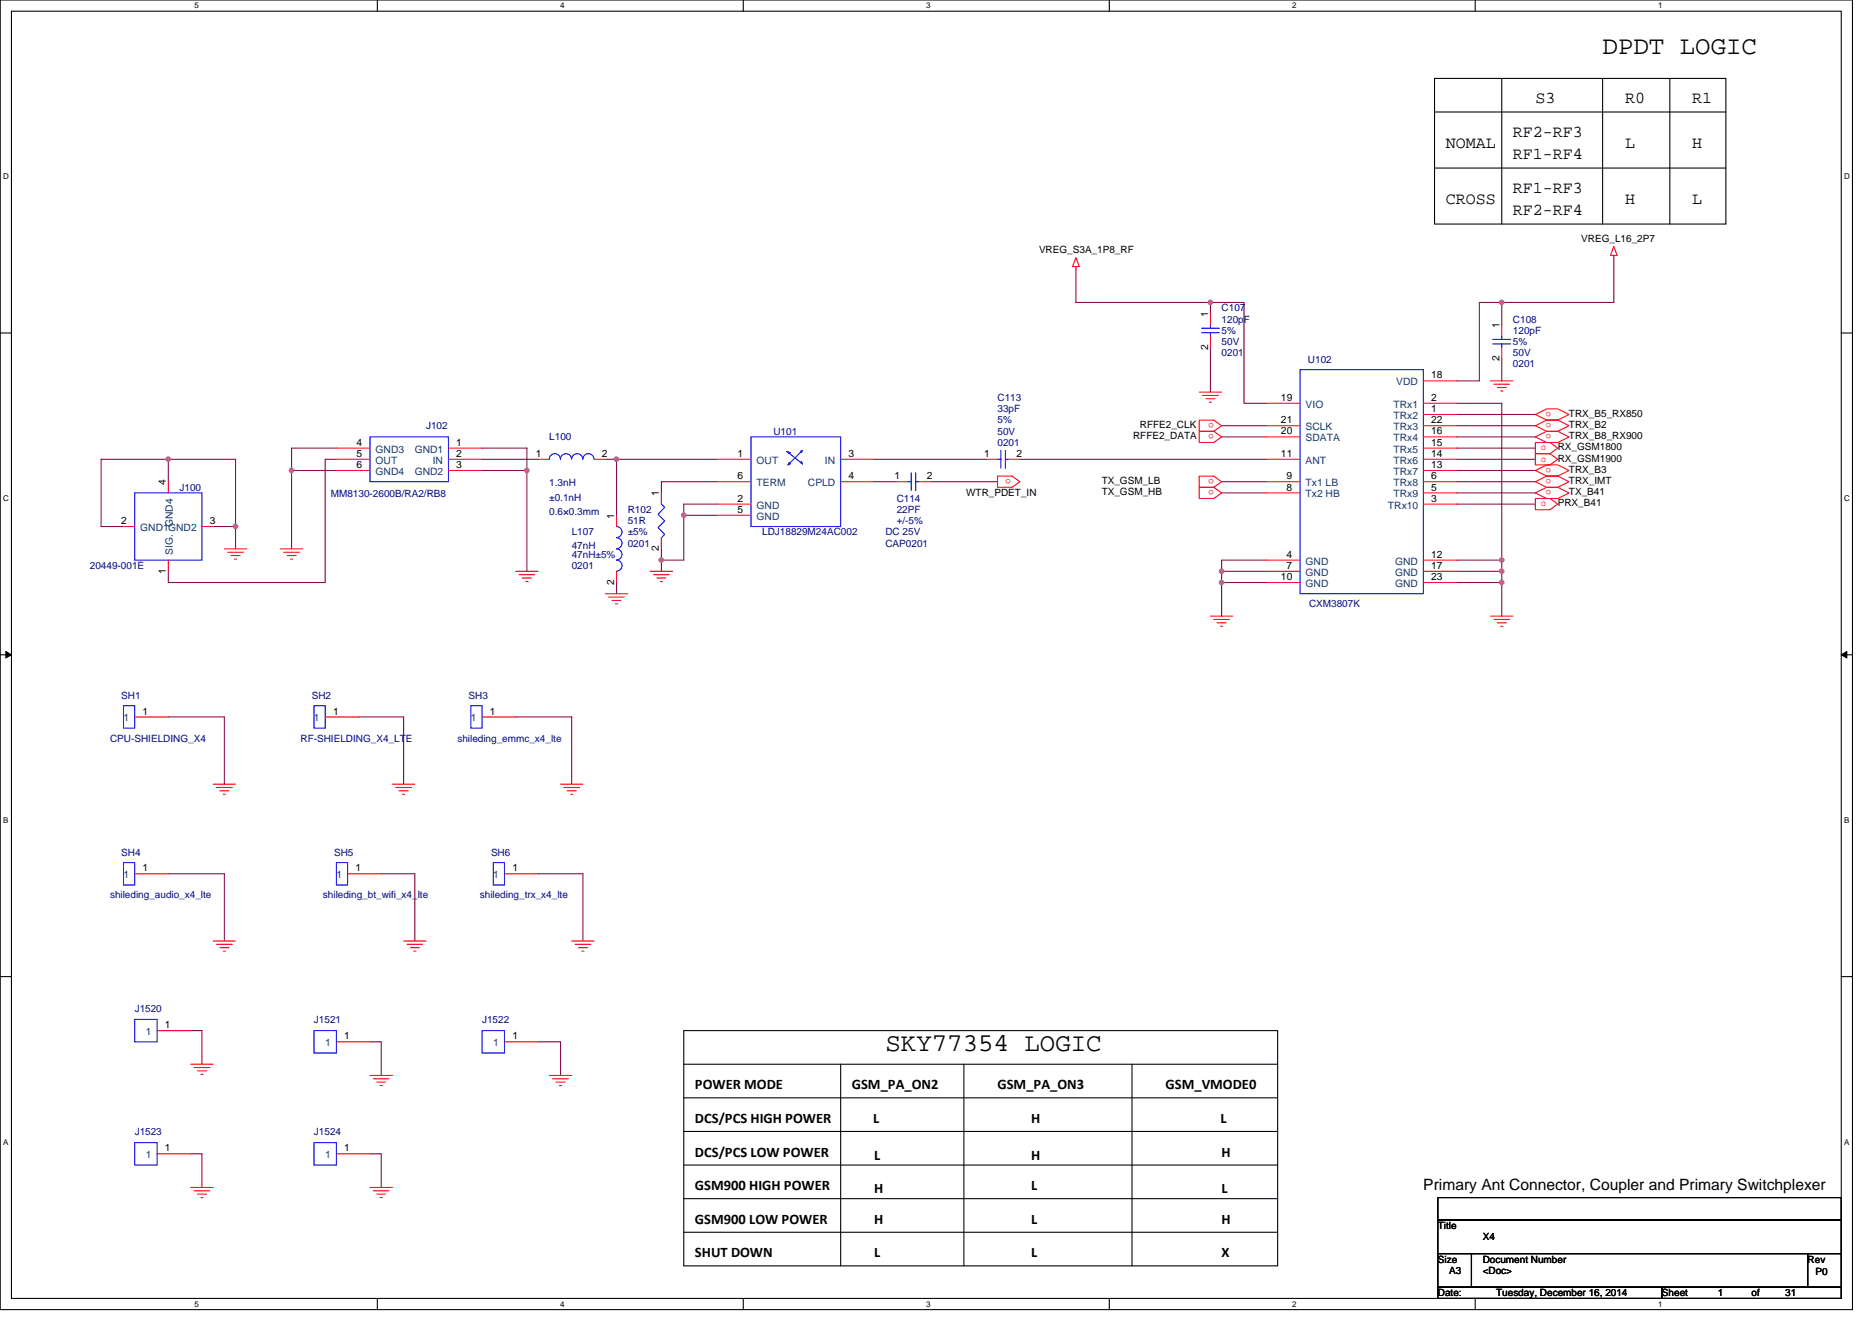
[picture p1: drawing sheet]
<svg xmlns="http://www.w3.org/2000/svg" width="297mm" height="210mm" viewBox="0 0 297 210" stroke-linecap="round" stroke-linejoin="round" font-family="sans-serif">
<path d="M0 0h293.9v207.9h-293.9zM1.8 1.8h290.4v204.3h-290.4z" fill="none" stroke="#000" stroke-width=".17"/>
<g fill="#fff">
<path d="M30.8 .2h.7v1.4h-.7z"/>
<path d="M30.8 206.3h.7v1.4h-.7z"/>
</g>
<path d="M59.9 0v1.8M59.9 206.1v1.8" fill="none" stroke="#000" stroke-width=".17"/>
<g fill="#fff">
<path d="M88.9 .2h.7v1.4h-.7z"/>
<path d="M88.9 206.3h.7v1.4h-.7z"/>
</g>
<path d="M117.9 0v1.8M117.9 206.1v1.8" fill="none" stroke="#000" stroke-width=".17"/>
<g fill="#fff">
<path d="M147 .2h.7v1.4h-.7z"/>
<path d="M147 206.3h.7v1.4h-.7z"/>
</g>
<path d="M176 0v1.8M176 206.1v1.8" fill="none" stroke="#000" stroke-width=".17"/>
<g fill="#fff">
<path d="M205 .2h.7v1.4h-.7z"/>
<path d="M205 206.3h.7v1.4h-.7z"/>
</g>
<path d="M234.1 0v1.8M234.1 206.1v1.8" fill="none" stroke="#000" stroke-width=".17"/>
<g fill="#fff">
<path d="M263.1 .2h.7v1.4h-.7z"/>
<path d="M263.1 206.3h.7v1.4h-.7z"/>
<path d="M.5 27.3h.9v1.4h-.9z"/>
<path d="M292.6 27.3h.9v1.4h-.9z"/>
<path d="M.5 78.4h.9v1.4h-.9z"/>
<path d="M292.6 78.4h.9v1.4h-.9z"/>
</g>
<path d="M0 52.9h1.8M292.2 52.9h1.7" fill="none" stroke="#000" stroke-width=".17"/>
<g fill="#fff">
<path d="M.5 129.5h.8v1.4h-.8z"/>
<path d="M292.6 129.5h.9v1.4h-.9z"/>
</g>
<path d="M0 103.9h1.8M292.2 103.9h1.7" fill="none" stroke="#000" stroke-width=".17"/>
<path d="M.9 103.4l.9 .5-.9 .5zM292.2 103.9l.8-.5v1z" fill="#000" stroke="#000" stroke-width=".16"/>
<g fill="#fff">
<path d="M.5 180.5h.8v1.4h-.8z"/>
<path d="M292.6 180.5h.9v1.4h-.9z"/>
</g>
<g fill="none" stroke="#000" stroke-width=".17">
<path d="M227.6 12.4h46.3v23.2h-46.3zM227.6 17.8h46.3M238.3 12.4v23.2M254.3 12.4v23.2M265 12.4v23.2M227.6 26.7h46.3M0 155h1.8M292.2 155h1.7M108.5 168.9h94.2M108.5 174.2h94.2M108.5 179.6h94.2M108.5 163.6h94.2v37.3h-94.2z"/>
<path d="M133.4 168.9v32M152.9 168.9v32M179.6 168.9v32M108.5 184.9h94.2M108.5 190.2h94.2M108.5 195.6h94.2M228.2 190.1h64v3.5h-64zM228.2 193.6h64v5.4h-64zM228.2 199h5.3v5.3h-5.3zM233.5 199h53.3v5.3h-53.3zM286.8 199h5.4v5.3h-5.4zM228.2 204.3h35.5v1.8h-35.5z"/>
<path d="M263.7 204.3h28.5v1.8h-28.5z"/>
</g>
<g fill="none" stroke="#800040" stroke-width=".17">
<path d="M170.7 42.7v5.3h21.4M192.1 48v1.8M192.1 48h5.3v16h3.6M192.1 55.1v7.1M238.3 48h-3.6v12.5h-3.5M238.3 48v3.6M238.3 56.9v3.6M256.1 40.9v7.1h-17.8M26.7 72.9h10.7v10.7M26.7 72.9v3.6M26.7 72.9h-10.7v10.7h3.6M46.3 74.7v12.4"/>
<path d="M46.3 74.7h7.1M53.4 71.1h-7.1v3.6M53.4 72.9h-1.8v19.6h-24.9v-1.8M76.5 71.1h7.1v3.6M76.5 74.7h7.1M76.5 72.9h8.9M83.6 74.7v16M96.1 72.9h1.7M97.8 72.9h16M97.8 72.9v8.9M113.8 76.5h-8.9v1.7M138.7 76.5h3.6"/>
<path d="M138.7 72.9h17.8M147.6 76.5h10.7M161.8 72.9h39.2M193.8 76.5h7.2M193.8 78.2h7.2M193.8 67.6h7.2M193.8 69.3h7.2M231.2 64h7.1v24.9M231.2 69.3h12.4M231.2 74.7h12.4M231.2 72.9h12.4M231.2 71.1h12.4"/>
<path d="M231.2 76.5h12.4M231.2 78.2h12.4M231.2 65.8h12.4M231.2 67.6h12.4M33.8 83.6h3.6M37.4 83.6v3.5M97.8 92.5v1.7M104.9 87.1v1.8M104.9 88.9v1.8M108.5 81.8h5.3M108.5 81.8v7.1h-3.6M113.8 80h-5.3v1.8"/>
<path d="M193.8 92.5h7.2M193.8 90.7v1.8M193.8 92.5v5.3M193.8 90.7h7.2M201 88.9h-7.2v1.8M231.2 80h12.4M231.2 88.9h7.1M231.2 90.7h7.1M231.2 92.5h7.1M238.3 88.9v1.8M238.3 90.7v1.8M238.3 92.5v5.3"/>
<path d="M26.7 113.8h8.9v10.7M56.9 113.8h7.1v10.7M81.8 113.8h8.9v10.7M26.7 138.7h8.9v10.7M60.5 138.7h5.3v10.7M85.4 138.7h7.1v10.7M30.3 163.6h1.7v5.3M58.7 165.4h1.8v5.3M85.4 165.4h3.5v5.3M30.3 183.1h1.7v5.4M58.7 183.1h1.8v5.4"/>
</g>
<g fill="#f0f" stroke="#f0f" stroke-width=".17">
<circle cx="46.3" cy="74.7" r=".35"/>
<circle cx="83.6" cy="74.7" r=".35"/>
<circle cx="37.4" cy="83.6" r=".35"/>
<circle cx="26.7" cy="72.9" r=".35"/>
<circle cx="104.9" cy="88.9" r=".35"/>
<circle cx="108.5" cy="81.8" r=".35"/>
<circle cx="193.8" cy="90.7" r=".35"/>
<circle cx="193.8" cy="92.4" r=".35"/>
<circle cx="238.3" cy="90.7" r=".35"/>
<circle cx="238.3" cy="92.4" r=".35"/>
<circle cx="238.3" cy="48" r=".35"/>
<circle cx="192.1" cy="48" r=".35"/>
<circle cx="238.3" cy="88.9" r=".35"/>
<circle cx="97.8" cy="72.9" r=".35"/>
</g>
<g fill="none" stroke="#f00" stroke-width=".17">
<path d="M256.1 39.1l.5 1.4h-1.1zM170.7 40.9l.6 1.4h-1.1zM170.7 42.3v.4M192.1 49.8v1.8M192.1 53.3v1.8M238.3 51.6v1.7M238.3 55.1v1.8M256.1 40.5v.4M26.7 76.5v1.7M53.4 71.1h5.3M53.4 72.9h5.3M53.4 74.7h5.3"/>
<path d="M71.2 71.1h5.3M71.2 72.9h5.3M71.2 74.7h5.3M85.4 72.9h1.8M94.3 72.9h1.8M104.9 78.2v1.8M113.8 76.5h5.4M113.8 72.9h5.4M133.4 76.5h5.3M133.4 72.9h5.3M142.3 76.5h1.8M145.8 76.5h1.8"/>
<path d="M156.5 72.9h1.8M158.3 75.6h2.3l1.2 .9-1.2 .8h-2.3zM160.1 72.9h1.7M190.3 62.2h3.5M190.3 75.6h2.3l1.2 .9-1.2 .8h-2.3zM190.3 77.3h2.3l1.2 .9-1.2 .9h-2.3zM190.3 68.5h2.3l1.2 .8-1.2 .9h-2.3zM190.3 66.7h2.3l1.2 .9-1.2 .9h-2.3zM190.8 62.8h2.5M191.3 63.3h1.5M191.9 63.8h.3M201 78.2h5.3"/>
<path d="M201 76.5h5.3M201 72.9h5.3M201 64h5.3M201 69.3h5.3M201 67.6h5.3M225.8 65.8h5.4M225.8 64h5.4M225.8 78.2h5.4M225.8 76.5h5.4M225.8 74.7h5.4M225.8 72.9h5.4M225.8 71.1h5.4"/>
<path d="M225.8 69.3h5.4M225.8 60.5h5.4M225.8 67.6h5.4M236.5 60.5h3.6M237 61h2.5M237.6 61.5h1.4M238.1 62.1h.4M243.6 65.8l1.8-.9h1.8l1.8 .9-1.8 .9h-1.8zM243.6 67.6l1.8-.9h1.8l1.8 .9-1.8 .9h-1.8zM243.6 74.7l1.8-.9h1.8l1.8 .9-1.8 .9h-1.8zM243.6 76.5l1.8-.9h1.8l1.8 .9-1.8 .8h-1.8zM243.6 78.2l1.8-.9h1.8l1.8 .9-1.8 .9h-1.8z"/>
<path d="M243.6 69.3l1.8-.8h1.8l1.8 .8-1.8 .9h-1.8zM243.6 72h2.3l1.3 .9-1.3 .9h-2.3zM243.6 70.2h2.3l1.3 .9-1.3 .9h-2.3zM243.6 79.1h2.3l1.3 .9-1.3 .9h-2.3zM19.6 83.6h1.8M26.7 88.9v1.8M32 83.6h1.8M35.6 87.1h3.6M36.1 87.7h2.5M36.7 88.2h1.4M37.2 88.7h.3M44.5 87.1h3.5"/>
<path d="M45 87.7h2.5M45.5 88.2h1.5M46.1 88.7h.3M81.8 90.7h3.6M82.4 91.2h2.5M82.9 91.7h1.4M83.4 92.3h.4M96.1 94.2h3.5M96.6 94.8h2.5M97.1 95.3h1.4M97.7 95.8h.3M97.8 81.8v1.8"/>
<path d="M97.8 90.7v1.8M103.2 90.7h3.5M103.7 91.2h2.5M104.2 91.7h1.5M104.8 92.3h.3M104.9 85.3v1.8M113.8 81.8h5.4M113.8 80h5.4M192.1 97.8h3.5M192.6 98.3h2.5M193.1 98.8h1.5M193.7 99.4h.3"/>
<path d="M201 88.9h5.3M201 90.7h5.3M201 92.5h5.3M225.8 80h5.4M225.8 88.9h5.4M225.8 90.7h5.4M225.8 92.5h5.4M236.5 97.8h3.6M237 98.3h2.5M237.6 98.8h1.4M238.1 99.4h.4M21.4 113.8h5.3"/>
<path d="M51.6 113.8h5.3M76.5 113.8h5.3M21.4 138.7h5.3M33.8 124.5h3.6M34.4 125h2.4M34.9 125.5h1.4M35.4 126.1h.4M55.2 138.7h5.3M62.3 124.5h3.5M62.8 125h2.5M63.3 125.5h1.5M63.9 126.1h.3"/>
<path d="M80 138.7h5.4M88.9 124.5h3.6M89.5 125h2.5M90 125.5h1.4M90.5 126.1h.4M33.8 149.4h3.6M34.4 149.9h2.4M34.9 150.4h1.4M35.4 151h.4M64 149.4h3.6M64.6 149.9h2.5M65.1 150.4h1.4"/>
<path d="M65.7 151h.3M90.7 149.4h3.6M91.2 149.9h2.5M91.8 150.4h1.4M92.3 151h.4M24.9 163.6h5.4M30.3 168.9h3.5M30.8 169.4h2.5M31.3 170h1.5M31.9 170.5h.3M53.4 165.4h5.3M58.7 170.7h3.6"/>
<path d="M59.2 171.2h2.5M59.8 171.7h1.4M60.3 172.3h.4M80 165.4h5.4M87.2 170.7h3.5M87.7 171.2h2.5M88.2 171.7h1.5M88.8 172.3h.3M24.9 183.1h5.4M30.3 188.5h3.5M30.8 189h2.5M31.3 189.5h1.5"/>
<path d="M31.9 190.1h.3M53.4 183.1h5.3M58.7 188.5h3.6M59.2 189h2.5M59.8 189.5h1.4M60.3 190.1h.4"/>
</g>
<g fill="none" stroke="#00f" stroke-width=".17">
<path d="M190.6 52.1h2.9M190.6 52.8h2.9M192.1 51.6v.5M192.1 52.8v.5M206.3 58.7h19.5v35.5h-19.5zM236.9 53.9h2.8M236.9 54.6h2.8M238.3 53.3v.6M238.3 54.6v.5M21.4 78.2h10.6v10.7h-10.6zM58.7 69.3h12.5v7.2h-12.5zM87.2 72.9a.88 .88 0 0 1 .8-.9 .88 .88 0 0 1 .9 .9 .89 .89 0 0 1 .9-.9 .89 .89 0 0 1 .9 .9"/>
<path d="M90.7 72.9a.88 .88 0 0 1 .9-.9 .88 .88 0 0 1 .9 .9M92.5 72.9a.88 .88 0 0 1 .9-.9 .88 .88 0 0 1 .9 .9M119.2 69.3h14.2v14.3h-14.2zM124.9 71.6l.5 .2-.2 .2zM124.9 71.6l2.4 2M125.2 73.4l.2 .2-.4 .2zM127 71.6l.3-.1-.1 .3zM127.2 73.3l.1 .3-.3-.2zM127.3 71.5l-2.3 2.3M144.1 76.5h.5M144.6 75v2.9M145.3 75v2.9"/>
<path d="M145.3 76.5h.5M158.3 72.9h.5M158.8 71.5v2.8M159.5 71.5v2.8M159.5 72.9h.6M97.8 83.6a.88 .88 0 0 1 .9 .8 .88 .88 0 0 1-.9 .9 .89 .89 0 0 1 .9 .9 .89 .89 0 0 1-.9 .9 .89 .89 0 0 1 .9 .9 .89 .89 0 0 1-.9 .9 .89 .89 0 0 1 .9 .9 .89 .89 0 0 1-.9 .9M104.9 80l.6 .5-1.1 1.1 1.1 1.1-1.1 1 1.1 1.1-.6 .5M19.6 112h1.8v3.6h-1.8zM49.8 112h1.8v3.6h-1.8zM74.7 112h1.8v3.6h-1.8zM19.6 136.9h1.8v3.6h-1.8zM53.4 136.9h1.8v3.6h-1.8z"/>
<path d="M78.3 136.9h1.7v3.6h-1.7zM21.4 161.8h3.5v3.6h-3.5zM49.8 163.6h3.6v3.5h-3.6zM76.5 163.6h3.5v3.5h-3.5zM21.4 181.4h3.5v3.5h-3.5zM49.8 181.4h3.6v3.5h-3.6z"/>
</g>
<g font-size="4.1">
<text x="254.3" y="8.6">DPDT LOGIC</text>
<text x="140.5" y="166.8">SKY77354 LOGIC</text>
</g>
<g font-size="2.6">
<text x="243.6" y="16.4">S3</text>
<text x="257.8" y="16.4">R0</text>
<text x="268.5" y="16.4">R1</text>
<text x="229.4" y="23.5">NOMAL</text>
<text x="240.1" y="21.7">RF2-RF3</text>
<text x="257.8" y="23.5">L</text>
<text x="268.5" y="23.5">H</text>
<text x="240.1" y="25.3">RF1-RF4</text>
<text x="229.4" y="32.4">CROSS</text>
<text x="240.1" y="30.6">RF1-RF3</text>
<text x="240.1" y="34.1">RF2-RF4</text>
<text x="257.8" y="32.4">H</text>
<text x="268.5" y="32.4">L</text>
</g>
<text font-size="2.5" x="225.8" y="188.9">Primary Ant Connector, Coupler and Primary Switchplexer</text>
<g font-size="2.3">
<text x="110.3" y="172.9">POWER MODE</text>
<text x="135.2" y="172.9">GSM_PA_ON2</text>
<text x="158.3" y="172.9">GSM_PA_ON3</text>
<text x="185" y="172.9">GSM_VMODE0</text>
<text x="110.3" y="178.2">DCS/PCS HIGH POWER</text>
<text x="138.6" y="178.2">L</text>
<text x="163.6" y="178.2">H</text>
<text x="193.7" y="178.2">L</text>
<text x="110.3" y="183.6">DCS/PCS LOW POWER</text>
<text x="138.7" y="184.1">L</text>
<text x="163.6" y="184.1">H</text>
<text x="193.8" y="183.6">H</text>
<text x="110.3" y="188.9">GSM900 HIGH POWER</text>
<text x="138.7" y="189.4">H</text>
<text x="163.6" y="188.9">L</text>
<text x="193.8" y="189.4">L</text>
<text x="110.3" y="194.2">GSM900 LOW POWER</text>
<text x="138.7" y="194.2">H</text>
<text x="163.6" y="194.2">L</text>
<text x="193.8" y="194.2">H</text>
<text x="110.3" y="199.6">SHUT DOWN</text>
<text x="138.7" y="199.6">L</text>
<text x="163.6" y="199.6">L</text>
<text x="193.8" y="199.6">X</text>
</g>
<g font-size="1.6">
<text x="164.9" y="40.2">VREG_S3A_1P8_RF</text>
<text x="250.9" y="38.4">VREG_L16_2P7</text>
<text x="191.7" y="50.3" transform="rotate(-90 191.7 50.3)">1</text>
<text x="237.9" y="52.1" transform="rotate(-90 237.9 52.1)">1</text>
<text x="191.7" y="55.5" transform="rotate(-90 191.7 55.5)">2</text>
<text x="237.9" y="57.3" transform="rotate(-90 237.9 57.3)">2</text>
<text x="203.3" y="63.6">19</text>
<text x="227.1" y="65.4">1</text>
<text x="227.1" y="63.6">2</text>
<text x="227.1" y="60.1">18</text>
<text x="56.6" y="70.7">4</text>
<text x="72.4" y="70.7">1</text>
<text x="179.8" y="69.7">RFFE2_DATA</text>
<text x="180.9" y="67.9">RFFE2_CLK</text>
<text x="203.3" y="69">20</text>
<text x="203.3" y="67.2">21</text>
<text x="227.1" y="70.7">15</text>
<text x="227.1" y="69">16</text>
<text x="227.1" y="67.2">22</text>
<text x="247.2" y="71.5">RX_GSM1800</text>
<text x="249" y="66.1">TRX_B5_RX850</text>
<text x="249" y="67.9">TRX_B2</text>
<text x="249" y="69.7">TRX_B8_RX900</text>
<text x="26.3" y="77" transform="rotate(-90 26.3 77)">4</text>
<text x="56.6" y="72.5">5</text>
<text x="56.6" y="74.3">6</text>
<text x="72.4" y="74.3">3</text>
<text x="72.4" y="72.5">2</text>
<text x="85" y="72.5">1</text>
<text x="95.5" y="72.5">2</text>
<text x="117" y="76.1">6</text>
<text x="117" y="72.5">1</text>
<text x="134.6" y="72.5">3</text>
<text x="134.6" y="76.1">4</text>
<text x="141.9" y="76.1">1</text>
<text x="147.1" y="76.1">2</text>
<text x="156.1" y="72.5">1</text>
<text x="161.3" y="72.5">2</text>
<text x="174.8" y="76.8">TX_GSM_LB</text>
<text x="203.3" y="72.5">11</text>
<text x="204.1" y="77.9">8</text>
<text x="204.1" y="76.1">9</text>
<text x="227.1" y="77.9">5</text>
<text x="227.1" y="76.1">6</text>
<text x="227.1" y="74.3">13</text>
<text x="227.1" y="72.5">14</text>
<text x="247.2" y="73.3">RX_GSM1900</text>
<text x="249" y="75">TRX_B3</text>
<text x="249" y="76.8">TRX_IMT</text>
<text x="19.2" y="83.2">2</text>
<text x="33.3" y="83.2">3</text>
<text x="97.4" y="82.3" transform="rotate(-90 97.4 82.3)">1</text>
<text x="104.6" y="78.8" transform="rotate(-90 104.6 78.8)">1</text>
<text x="117" y="81.4">5</text>
<text x="117" y="79.6">2</text>
<text x="153.3" y="78.8">WTR_PDET_IN</text>
<text x="174.8" y="78.6">TX_GSM_HB</text>
<text x="227.1" y="79.6">3</text>
<text x="247.2" y="80.4">PRX_B41</text>
<text x="249" y="78.6">TX_B41</text>
<text x="104.6" y="87.5" transform="rotate(-90 104.6 87.5)">2</text>
<text x="204.1" y="88.5">4</text>
<text x="227.1" y="88.5">12</text>
<text x="26.3" y="91.1" transform="rotate(-90 26.3 91.1)">1</text>
<text x="97.4" y="92.8" transform="rotate(-90 97.4 92.8)">2</text>
<text x="203.3" y="92.1">10</text>
<text x="204.1" y="90.3">7</text>
<text x="227.1" y="90.3">17</text>
<text x="227.1" y="92.1">23</text>
<text x="22.6" y="113.4">1</text>
<text x="52.8" y="113.4">1</text>
<text x="77.7" y="113.4">1</text>
<text x="22.6" y="138.3">1</text>
<text x="56.4" y="138.3">1</text>
<text x="81.3" y="138.3">1</text>
<text x="26.2" y="163.2">1</text>
<text x="54.6" y="165">1</text>
<text x="81.3" y="165">1</text>
<text x="26.2" y="182.8">1</text>
<text x="54.6" y="182.8">1</text>
<text x="228.2" y="195.1">Title</text>
<text x="235.3" y="196.8">X4</text>
<text x="228.2" y="200.4">Size</text>
<text x="229.9" y="202.2">A3</text>
<text x="235.3" y="200.4">Document Number</text>
<text x="235.3" y="202.2">&lt;Doc&gt;</text>
<text x="286.8" y="200.4">Rev</text>
<text x="288.1" y="202.3">P0</text>
<text x="228.2" y="205.7">Date:</text>
<text x="237.4" y="205.7">Tuesday, December 16, 2014</text>
<text x="263.7" y="205.7">Sheet</text>
<text x="272.6" y="205.7">1</text>
<text x="277.9" y="205.7">of</text>
<text x="283.3" y="205.7">31</text>
</g>
<g font-size="1.6" fill="#000080">
<text x="193.8" y="49.4">C107</text>
<text x="193.8" y="51.2">120pF</text>
<text x="193.8" y="53">5%</text>
<text x="240.1" y="51.2">C108</text>
<text x="240.1" y="53">120pF</text>
<text x="193.8" y="56.5">0201</text>
<text x="193.8" y="54.8">50V</text>
<text x="207.5" y="57.6">U102</text>
<text x="240.1" y="58.3">0201</text>
<text x="240.1" y="56.5">50V</text>
<text x="240.1" y="54.8">5%</text>
<text x="158.3" y="63.6">C113</text>
<text x="158.3" y="65.4">33pF</text>
<text x="67.6" y="68.1">J102</text>
<text x="87.2" y="69.9">L100</text>
<text x="122.7" y="69">U101</text>
<text x="158.3" y="70.8">0201</text>
<text x="158.3" y="69">50V</text>
<text x="158.3" y="67.2">5%</text>
<text x="28.5" y="77.9">J100</text>
<text x="87.2" y="77.2">1.3nH</text>
<text x="52.5" y="78.9">MM8130-2600B/RA2/RB8</text>
<text x="87.2" y="79.5">±0.1nH</text>
<text x="87.2" y="81.8">0.6×0.3mm</text>
<text x="99.6" y="81.4">R102</text>
<text x="99.6" y="83.2">51R</text>
<text x="142.3" y="79.7">C114</text>
<text x="142.3" y="81.4">22PF</text>
<text x="142.3" y="83.2">+/-5%</text>
<text x="90.7" y="85">L107</text>
<text x="90.7" y="87.1">47nH</text>
<text x="90.7" y="88.5">47nH±5%</text>
<text x="99.6" y="85">±5%</text>
<text x="99.6" y="86.8">0201</text>
<text x="120.9" y="85">LDJ18829M24AC002</text>
<text x="140.5" y="86.8">CAP0201</text>
<text x="140.5" y="85">DC 25V</text>
<text x="14.3" y="90.3">20449-001E</text>
<text x="90.7" y="90.3">0201</text>
<text x="207.7" y="96.4">CXM3807K</text>
<text x="19.2" y="110.9">SH1</text>
<text x="49.5" y="110.9">SH2</text>
<text x="74.4" y="110.9">SH3</text>
<text x="17.5" y="117.7">CPU-SHIELDING_X4</text>
<text x="47.7" y="117.7">RF-SHIELDING_X4_LTE</text>
<text x="72.6" y="117.7">shileding_emmc_x4_lte</text>
<text x="19.2" y="135.8">SH4</text>
<text x="53" y="135.8">SH5</text>
<text x="77.9" y="135.8">SH6</text>
<text x="17.5" y="142.6">shileding_audio_x4_lte</text>
<text x="51.2" y="142.6">shileding_bt_wifi_x4_lte</text>
<text x="76.1" y="142.6">shileding_trx_x4_lte</text>
<text x="21.4" y="160.5">J1520</text>
<text x="49.8" y="162.3">J1521</text>
<text x="76.5" y="162.3">J1522</text>
<text x="21.4" y="180.1">J1523</text>
<text x="49.8" y="180.1">J1524</text>
</g>
<g font-size="1.6" fill="#004080">
<text x="207.2" y="64.7">VIO</text>
<text x="221.1" y="64.7">TRx1</text>
<text x="221.5" y="61.2">VDD</text>
<text x="59.6" y="71.8">GND3</text>
<text x="65.8" y="71.8">GND1</text>
<text x="207.2" y="70.1">SDATA</text>
<text x="207.2" y="68.3">SCLK</text>
<text x="221.1" y="66.5">TRx2</text>
<text x="221.1" y="71.8">TRx5</text>
<text x="221.1" y="70.1">TRx4</text>
<text x="221.1" y="68.3">TRx3</text>
<text x="59.6" y="73.6">OUT</text>
<text x="59.6" y="75.4">GND4</text>
<text x="65.8" y="75.4">GND2</text>
<text x="68.7" y="73.6">IN</text>
<text x="120.1" y="77.2">TERM</text>
<text x="120.1" y="73.6">OUT</text>
<text x="128.2" y="77.2">CPLD</text>
<text x="130.9" y="73.6">IN</text>
<text x="207.2" y="77.2">Tx1 LB</text>
<text x="207.2" y="73.6">ANT</text>
<text x="221.1" y="77.2">TRx8</text>
<text x="221.1" y="75.4">TRx7</text>
<text x="221.1" y="73.6">TRx6</text>
<text x="120.1" y="82.5">GND</text>
<text x="120.1" y="80.7">GND</text>
<text x="207.2" y="79">Tx2 HB</text>
<text x="220.2" y="80.7">TRx10</text>
<text x="221.1" y="79">TRx9</text>
<text x="22.3" y="84.3">GND1GND2</text>
<text x="27.4" y="88" transform="rotate(-90 27.4 88)">SIG. GND4</text>
<text x="207.2" y="89.6">GND</text>
<text x="221.4" y="89.6">GND</text>
<text x="207.2" y="91.4">GND</text>
<text x="207.2" y="93.2">GND</text>
<text x="221.4" y="91.4">GND</text>
<text x="221.4" y="93.2">GND</text>
<text x="19.6" y="114.5">1</text>
<text x="49.8" y="114.5">1</text>
<text x="74.7" y="114.5">1</text>
<text x="19.6" y="139.4">1</text>
<text x="53.4" y="139.4">1</text>
<text x="78.3" y="139.4">1</text>
<text x="23.2" y="164.3">1</text>
<text x="51.6" y="166.1">1</text>
<text x="78.3" y="166.1">1</text>
<text x="23.2" y="183.9">1</text>
<text x="51.6" y="183.9">1</text>
</g>
<g font-size="1.6" fill="#f00">
<text x="246.1" y="65.4" transform="rotate(180 246.1 65.4)">o</text>
<text x="192.6" y="68.9" transform="rotate(180 192.6 68.9)">o</text>
<text x="192.6" y="67.1" transform="rotate(180 192.6 67.1)">o</text>
<text x="244.5" y="71.5">o</text>
<text x="246.1" y="67.1" transform="rotate(180 246.1 67.1)">o</text>
<text x="246.1" y="68.9" transform="rotate(180 246.1 68.9)">o</text>
<text x="160.4" y="76" transform="rotate(180 160.4 76)">o</text>
<text x="192.6" y="76" transform="rotate(180 192.6 76)">o</text>
<text x="192.6" y="77.8" transform="rotate(180 192.6 77.8)">o</text>
<text x="244.5" y="73.3">o</text>
<text x="246.1" y="74.3" transform="rotate(180 246.1 74.3)">o</text>
<text x="246.1" y="76" transform="rotate(180 246.1 76)">o</text>
<text x="246.1" y="77.8" transform="rotate(180 246.1 77.8)">o</text>
<text x="244.5" y="80.4">o</text>
</g>
<g font-size="1.3">
<text x="30.8" y="1.3">5</text>
<text x="88.9" y="1.3">4</text>
<text x="147" y="1.3">3</text>
<text x="205" y="1.3">2</text>
<text x="263.1" y="1.3">1</text>
<text x=".5" y="28.4">D</text>
<text x="292.6" y="28.4">D</text>
<text x=".5" y="79.5">C</text>
<text x="292.6" y="79.5">C</text>
<text x=".5" y="130.6">B</text>
<text x="292.6" y="130.6">B</text>
<text x=".5" y="181.7">A</text>
<text x="292.6" y="181.7">A</text>
<text x="30.8" y="207.4">5</text>
<text x="88.9" y="207.4">4</text>
<text x="147" y="207.4">3</text>
<text x="205" y="207.4">2</text>
<text x="263.1" y="207.4">1</text>
</g>
</svg>
